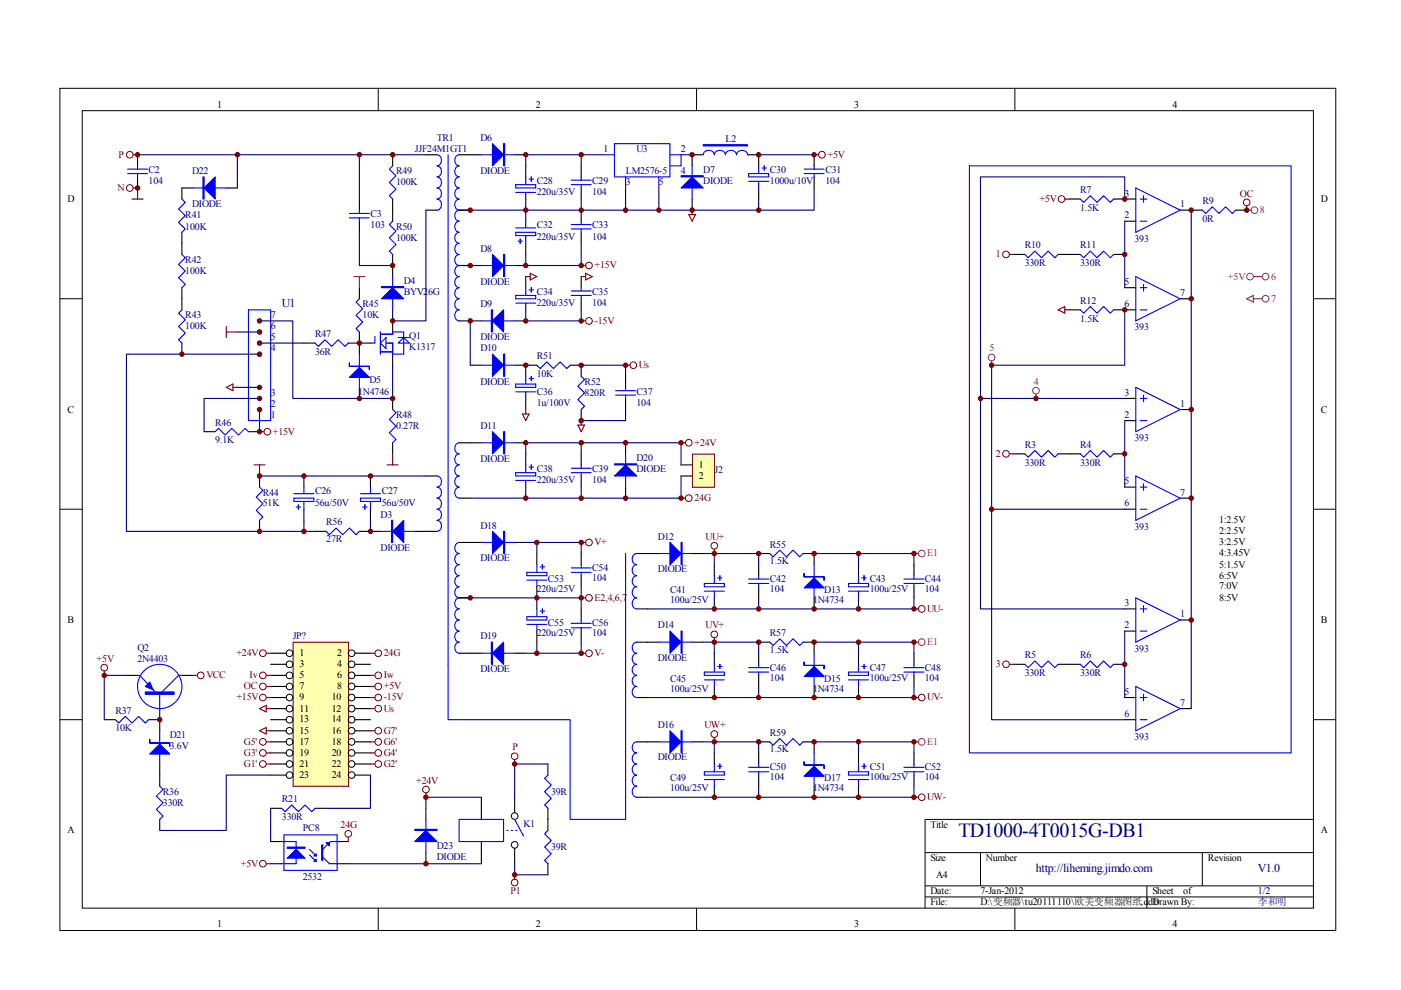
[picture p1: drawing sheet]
<svg xmlns="http://www.w3.org/2000/svg" width="297mm" height="210mm" viewBox="0 0 297 210" stroke-linecap="round" stroke-linejoin="round" font-family="sans-serif">
<g fill="none" stroke="#000" stroke-width=".21">
<path d="M12.7 18.7h270.5v178.6h-270.5zM80.2 18.7v4.7M147.7 18.7v4.7M215.2 18.7v4.7M17.4 23.5h261.1v169h-261.1zM12.7 63.3h4.7M278.4 63.3h4.7M12.7 108h4.7M278.4 108h4.7M12.7 152.6h4.7M278.4 152.6h4.7M278.4 173.7h-82.3v18.8"/>
<path d="M80.2 192.5v4.7M147.7 192.5v4.7M196.1 180.8h82.3M196.1 187.8h82.3M196.1 190.2h82.3M207.9 180.8v7M215.2 192.5v4.7M243.2 187.8v4.7M254.9 180.8v7"/>
</g>
<g fill="none" stroke="#000" stroke-width=".23">
<path d="M29.2 32.8v2.4M29.2 37.5v2.4M40.9 39.9h-2.3v2.3M48 39.9h2.3M83.2 32.8v2.4M90.3 32.8h2.4M97.4 32.8h4.7M109.1 32.8h2.4M111.5 35.2v2.3M123.2 35.2v2.3M123.2 39.9v2.3M149.1 32.8h-2.4v2.4"/>
<path d="M158.5 32.8h2.4v2.4M160.9 39.9v2.3M172.6 32.8v2.4M172.6 37.5v2.4M38.6 49.3v4.6M76.2 42.2v2.4M76.2 46.9v2.4M83.2 42.2v4.7M83.2 53.9v4.7M90.3 44.6h2.4M97.4 44.6h2.3M97.4 56.3h4.7"/>
<path d="M109.1 56.3h2.4M111.5 42.2v4.7M111.5 51.6v2.3M111.5 58.6v2.4M123.2 44.6v2.3M123.2 49.3v2.3M123.2 58.6v2.4M146.7 42.2v2.4M38.6 61v4.7M38.6 72.7v2.4M64.4 72.7h2.4M73.8 72.7h4.7"/>
<path d="M76.2 61v2.3M76.2 70.4v4.7M83.2 65.7v4.7M83.2 75.1v2.3M97.4 68h4.7M99.7 77.4h2.4M109.1 77.4h4.7M111.5 65.7v2.3h-2.4M111.5 77.4v2.4M120.9 77.4h2.3v2.4M123.2 63.3v2.4M132.6 79.8v2.3"/>
<path d="M43.3 91.5h2.3M52.7 91.5h2.3M76.2 82.1v2.4M83.2 84.5v2.3M83.2 93.9v2.3M97.4 93.9h4.7M109.1 93.9h2.4M111.5 84.5v2.3M111.5 96.2v2.4M123.2 86.8v2.4M123.2 96.2v2.4M132.6 84.5v2.3"/>
<path d="M132.6 93.9v2.3M55 100.9v2.4M55 110.3v2.4M64.4 100.9v2.4M64.4 108v2.3M78.5 112.7h2.4M78.5 100.9v2.4M78.5 108v2.3M88 112.7h4.7M90.3 100.9h2.4M97.4 105.6h2.3M111.5 103.3v2.3"/>
<path d="M123.2 100.9v2.4M132.6 103.3v2.3"/>
</g>
<g fill="none" stroke="#00f" stroke-width=".23">
<path d="M27 35.9h4.3M27 36.8h4.3M29.2 35.2v.7M29.2 36.8v.7M40.9 39.9h7.1M83.2 35.2l-.7 .7 1.5 1.4-1.5 1.4 1.5 1.4-1.5 1.4 .7 .7M92.7 32.8a1.2 1.2 0 0 1 .9 1.2 1.2 1.2 0 0 1-.9 1.2 1.2 1.2 0 0 1 .9 1.1 1.2 1.2 0 0 1-.9 1.2 1.2 1.2 0 0 1 .9 1.2 1.2 1.2 0 0 1-.9 1.2 1.2 1.2 0 0 1 .9 1.1 1.2 1.2 0 0 1-.9 1.2 1.2 1.2 0 0 1 .9 1.2 1.2 1.2 0 0 1-.9 1.2M95 32.8v108.1M97.4 32.8a1.2 1.2 0 0 0-1 1.2 1.2 1.2 0 0 0 1 1.2 1.2 1.2 0 0 0-1 1.1 1.2 1.2 0 0 0 1 1.2 1.2 1.2 0 0 0-1 1.2 1.2 1.2 0 0 0 1 1.2 1.2 1.2 0 0 0-1 1.1 1.2 1.2 0 0 0 1 1.2 1.2 1.2 0 0 0-1 1.2 1.2 1.2 0 0 0 1 1.2 1.2 1.2 0 0 0-1 1.1 1.2 1.2 0 0 0 1 1.2 1.21 1.21 0 0 0-1 1.2 1.21 1.21 0 0 0 1 1.2 1.2 1.2 0 0 0-1 1.1 1.2 1.2 0 0 0 1 1.2 1.2 1.2 0 0 0-1 1.2 1.2 1.2 0 0 0 1 1.1 1.2 1.2 0 0 0-1 1.2 1.2 1.2 0 0 0 1 1.2 1.2 1.2 0 0 0-1 1.2 1.2 1.2 0 0 0 1 1.1 1.2 1.2 0 0 0-1 1.2 1.2 1.2 0 0 0 1 1.2 1.2 1.2 0 0 0-1 1.2 1.2 1.2 0 0 0 1 1.1 1.2 1.2 0 0 0-1 1.2 1.2 1.2 0 0 0 1 1.2M102.1 32.8h7M109.4 39.2h4.2v.7h-4.2zM111.5 37.5v1.7"/>
<path d="M112.2 38h.9M112.6 37.5v.9M121.1 39.2h4.2M121.1 38.2h4.2M123.2 37.5v.7M123.2 39.2v.7M127.9 32.8h2.4M130.3 30.5h11.7v7h-11.7zM132.6 37.5v2.4M139.7 37.5v2.4M142 32.8h2.4M146.7 35.2v7"/>
<path d="M149.1 32.8a1.21 1.21 0 0 1 1.2-.9 1.21 1.21 0 0 1 1.2 .9 1.2 1.2 0 0 1 1.1-.9 1.2 1.2 0 0 1 1.2 .9 1.21 1.21 0 0 1 1.2-.9 1.21 1.21 0 0 1 1.2 .9 1.2 1.2 0 0 1 1.1-.9 1.2 1.2 0 0 1 1.2 .9M158.7 36.8h4.3v.7h-4.3zM158.7 38.4h4.3M160.9 35.2v1.6M160.9 38.4v1.5M161.6 35.6h.9M162 35.2v.9M170.5 35.9h4.2M170.5 36.8h4.2M172.6 35.2v.7M172.6 36.8v.7M38.6 53.9l.7 .8-1.4 1.4 1.4 1.4-1.4 1.4 1.4 1.4-.7 .7"/>
<path d="M38.6 42.2l.7 .7-1.4 1.4 1.4 1.4-1.4 1.4 1.4 1.4-.7 .8M74.1 45.3h4.2M74.1 46.2h4.2M76.2 44.6v.7M76.2 46.2v.7M83.2 46.9l-.7 .7 1.5 1.4-1.5 1.4 1.5 1.4-1.5 1.4 .7 .7M83.2 58.6v7.1M102.1 56.3h7M109.4 49.3h4.2v.7h-4.2zM109.4 40.8h4.2M109.4 48.3h4.2M109.8 51.1h1"/>
<path d="M110.3 50.7v.9M111.5 40.8v1.4M111.5 46.9v1.4M111.5 50v1.6M121.1 48.5h4.2M121.1 47.6h4.2M123.2 46.9v.7M123.2 48.5v.8M38.6 65.7l-.7 .7 1.4 1.4-1.4 1.4 1.4 1.4-1.4 1.4 .7 .7M52.7 65.7h4.7v23.5h-4.7zM66.8 72.7l.7 .7 1.4-1.4 1.4 1.4 1.4-1.4 1.4 1.4 .7-.7M76.2 63.3l-.7 .7 1.4 1.5-1.4 1.4 1.4 1.4-1.4 1.4 .7 .7"/>
<path d="M76.2 75.1v7M79.5 71.3v1.4h-1M80.7 70.9h2.5v-.5h2.4v4.7h-2.4v-2.4h-1.4M80.7 70.4v4.7M80.7 74.6h2.5M80.7 72.7l1.1-1.1v2.3zM84.4 72.7l1.2-1.1 1.2 1.1zM84.4 71.6h2.4M97.4 65.7a1.2 1.2 0 0 0-1 1.2 1.2 1.2 0 0 0 1 1.1M102.1 68h7M102.1 77.4h7M109.4 62.6h4.2v.7h-4.2z"/>
<path d="M109.4 64.3h4.2M111.5 61v1.6M111.5 64.3v1.4M111.5 79.8v1.6M112.2 61.5h.9M112.6 61v.9M112.6 79.8v.9M113.8 77.4l.7 .7 1.4-1.4 1.4 1.4 1.5-1.4 1.4 1.4 .7-.7M121.1 62.6h4.2M121.1 61.7h4.2M123.2 79.8l.7 .7-1.4 1.4 1.4 1.4-1.4 1.4 1.4 1.4-.7 .7M123.2 61v.7"/>
<path d="M123.2 62.6v.7M45.6 91.5l.7-.7 1.4 1.4 1.4-1.4 1.5 1.4 1.4-1.4 .7 .7M83.2 86.8l.8 .7-1.5 1.4 1.5 1.5-1.5 1.4 1.5 1.4-.8 .7M97.4 96.2a1.2 1.2 0 0 0-1 1.2 1.2 1.2 0 0 0 1 1.2 1.2 1.2 0 0 0-1 1.1 1.2 1.2 0 0 0 1 1.2 1.2 1.2 0 0 0-1 1.2 1.2 1.2 0 0 0 1 1.2 1.2 1.2 0 0 0-1 1.1 1.2 1.2 0 0 0 1 1.2M97.4 93.9a1.2 1.2 0 0 0-1 1.2 1.2 1.2 0 0 0 1 1.1M102.1 93.9h7M109.4 81.4h4.2v.7h-4.2zM109.4 83.1h4.2M111.5 83.1v1.4M111.5 98.6v1.6M112.2 80.3h.9M112.2 99h.9"/>
<path d="M112.6 98.6v.9M121.1 99.3h4.2M123.2 98.6v.7M130.5 83.8h4.2M130.5 82.8h4.2M132.6 82.1v.7M132.6 83.8v.7M132.6 96.2v7.1M55 103.3l.7 .7-1.4 1.4 1.4 1.4-1.4 1.4 1.4 1.4-.7 .7M62.3 104.7h4.3M62.3 105.6h4.3v.7h-4.3zM62.8 107.5h.9"/>
<path d="M63.3 107v1M64.4 103.3v1.4M64.4 106.3v1.7M76.4 105.6h4.3v.7h-4.3zM76.4 104.7h4.3M76.9 107.5h.9M77.4 107v1M78.5 103.3v1.4M78.5 106.3v1.7M80.9 112.7h7.1M92.7 100.9a1.2 1.2 0 0 1 .9 1.2 1.2 1.2 0 0 1-.9 1.2 1.2 1.2 0 0 1 .9 1.1 1.2 1.2 0 0 1-.9 1.2 1.2 1.2 0 0 1 .9 1.2 1.2 1.2 0 0 1-.9 1.2 1.2 1.2 0 0 1 .9 1.1 1.2 1.2 0 0 1-.9 1.2 1.2 1.2 0 0 1 .9 1.2 1.2 1.2 0 0 1-.9 1.2M109.4 100.2h4.2v.7h-4.2z"/>
<path d="M109.4 101.9h4.2M111.5 101.9v1.4M121.1 100.2h4.2M123.2 100.2v.7"/>
</g>
<g fill="#00f" stroke="#00f" stroke-width=".23">
<path d="M83.2 61l2.4 2.3h-4.7z"/>
<path d="M83.2 112.7l2.4-2.4v4.7z"/>
<path d="M43.3 39.9l2.3-2.4v4.7z"/>
<path d="M74.1 80l2.1-2.1 2.1 2.1z"/>
<path d="M104.4 30.5l2.4 2.3-2.4 2.4z"/>
<path d="M104.4 53.9l2.4 2.4-2.4 2.3z"/>
<path d="M104.4 68l2.4-2.3v4.7z"/>
<path d="M104.4 75.1l2.4 2.3-2.4 2.4z"/>
<path d="M144.4 39.9l2.3-2.4 2.4 2.4z"/>
<path d="M104.4 91.5l2.4 2.4-2.4 2.3z"/>
<path d="M130.3 100.9l2.3-2.3 2.4 2.3z"/>
<path d="M80.9 60.8h4.7v.2h-4.7z" fill-rule="evenodd"/>
<path d="M83 110.3h.2v4.7h-.2z" fill-rule="evenodd"/>
<path d="M43 37.5h.3v4.7h-.3z" fill-rule="evenodd"/>
<path d="M74.1 77v.7h4.2v.7v-.7h-4.2z" fill-rule="evenodd"/>
<path d="M106.8 30.5h.2v4.7h-.2z" fill-rule="evenodd"/>
<path d="M106.8 53.9h.2v4.7h-.2z" fill-rule="evenodd"/>
<path d="M104.2 65.7h.2v4.7h-.2z" fill-rule="evenodd"/>
<path d="M106.8 75.1h.2v4.7h-.2z" fill-rule="evenodd"/>
<path d="M144.4 37.3h4.7v.2h-4.7z" fill-rule="evenodd"/>
<path d="M149.1 30.7h9.4v.2h-9.4z" fill-rule="evenodd"/>
<path d="M106.8 91.5h.2v4.7h-.2z" fill-rule="evenodd"/>
<path d="M130.3 98.3h4.7v.3h-4.7z" fill-rule="evenodd"/>
</g>
<g fill="none" stroke="#800000" stroke-width=".21">
<circle cx="27.5" cy="32.8" r=".71"/>
<circle cx="27.5" cy="39.9" r=".71"/>
<circle cx="174.3" cy="32.8" r=".71"/>
<circle cx="124.9" cy="56.3" r=".7"/>
<circle cx="124.9" cy="68" r=".71"/>
<circle cx="134.3" cy="77.4" r=".71"/>
<circle cx="56.7" cy="91.5" r=".71"/>
</g>
<g fill="none" stroke="#800000" stroke-width=".23">
<path d="M28.2 32.8h1M28.2 39.9h1v2.3M172.6 32.8h1M28 42.2h2.3M111.5 58.6h.9M112.4 57.9l1.4 .7-1.4 .7zM123.2 58.6h1M123.2 56.3h1M124.2 57.9l1.4 .7-1.4 .7zM146 45.5h1.4l-.7 1.4zM146.7 44.6v.9M48 69.2v2.4"/>
<path d="M48 70.4h2.3M123.2 68h1M132.6 77.4h1M48 82.1l1.4-.7v1.4zM49.4 82.1h.9M53.9 98.6h2.3M55 91.5h1M55 98.6v2.3M82.1 98.6h2.3M83.2 96.2v2.4M110.8 87.8h1.4l-.7 1.4zM111.5 86.8v1"/>
<path d="M122.5 90.1h1.4l-.7 1.4zM123.2 89.2v.9"/>
</g>
<g fill="#800000" stroke="#800000" stroke-width=".21">
<circle cx="55" cy="72.7" r=".47"/>
<circle cx="55" cy="75.1" r=".47"/>
<circle cx="55" cy="70.4" r=".47"/>
<circle cx="55" cy="68" r=".47"/>
<circle cx="55" cy="82.1" r=".47"/>
<circle cx="55" cy="84.5" r=".47"/>
<circle cx="55" cy="86.8" r=".47"/>
</g>
<g fill="none" stroke="#000080" stroke-width=".23">
<path d="M29.2 32.8h61.1M50.3 32.8v7.1M76.2 32.8v9.4M123.2 32.8v2.4M127.9 32.8h-16.4v2.4M132.6 39.9v4.7M139.7 39.9v4.7M144.4 32.8h2.3M160.9 32.8h11.7M172.6 39.9v4.7h-72.9M76.2 49.3v7h7M90.3 44.6v23.4h-7.1"/>
<path d="M123.2 51.6v4.7h-11.7v-2.4M123.2 42.2v2.4M160.9 42.2v2.4M50.3 70.4h4.7M55 68h7.1v16.5h21.1v-7.1M55 75.1h-28.2v37.6h40M55 72.7h9.4M99.7 68v9.4M123.2 65.7v2.3h-11.7M123.2 77.4h9.4v2.4M50.3 82.1h4.7M55 84.5h-11.7v7"/>
<path d="M55 86.8v4.7M132.6 86.8v2.4h-9.4M55 100.9h35.3M64.4 110.3v2.4M78.5 110.3v2.4"/>
</g>
<path d="M146.9 96.4h4.6v6.9h-4.6z" fill="#ffffb0"/>
<g fill="none" stroke="#800000" stroke-width=".21">
<path d="M146.8 96.3h4.7v7h-4.7z"/>
<circle cx="146" cy="93.9" r=".71"/>
<circle cx="124.9" cy="115" r=".7"/>
<circle cx="146" cy="105.6" r=".71"/>
<circle cx="124.9" cy="126.8" r=".71"/>
<circle cx="124.9" cy="138.5" r=".7"/>
</g>
<g fill="none" stroke="#000" stroke-width=".23">
<path d="M144.4 98.6h2.3M97.4 115h4.7M109.1 115h2.4M113.8 117.4v2.3M123.2 117.4v2.3M144.4 100.9h2.3M97.4 126.8h2.3M97.4 138.5h4.7M109.1 138.5h2.4M113.8 124.4v4.7M113.8 133.8v2.4M123.2 122.1v2.3"/>
<path d="M123.2 129.1v2.4M123.2 133.8v2.4"/>
</g>
<path d="M111.5 96.2v-2.3h32.9v4.7M123.2 93.9v2.3M111.5 115h11.7v2.4M113.8 115v2.4M123.2 103.3v2.3M144.4 100.9v4.7h-44.7M99.7 126.8h23.5M113.8 136.2v2.3M123.2 136.2v2.3h-11.7M123.2 124.4v4.7" fill="none" stroke="#000080" stroke-width=".23"/>
<path d="M144.4 93.9h.9M123.2 115h1M144.4 105.6h.9M123.2 138.5h1M123.2 126.8h1" fill="none" stroke="#800000" stroke-width=".23"/>
<g fill="none" stroke="#00f" stroke-width=".23">
<path d="M97.4 115a1.2 1.2 0 0 0-1 1.2 1.2 1.2 0 0 0 1 1.2 1.2 1.2 0 0 0-1 1.1 1.2 1.2 0 0 0 1 1.2 1.2 1.2 0 0 0-1 1.2 1.2 1.2 0 0 0 1 1.2 1.2 1.2 0 0 0-1 1.1 1.2 1.2 0 0 0 1 1.2 1.2 1.2 0 0 0-1 1.2 1.2 1.2 0 0 0 1 1.2M102.1 115h7M113.8 119.7v1.7M115 119.7v1M123.2 119.7v.7M97.4 126.8a1.2 1.2 0 0 0-1 1.1 1.2 1.2 0 0 0 1 1.2 1.2 1.2 0 0 0-1 1.2 1.2 1.2 0 0 0 1 1.2 1.2 1.2 0 0 0-1 1.1 1.2 1.2 0 0 0 1 1.2 1.2 1.2 0 0 0-1 1.2 1.2 1.2 0 0 0 1 1.2 1.2 1.2 0 0 0-1 1.1 1.2 1.2 0 0 0 1 1.2M102.1 138.5h7M111.7 121.4h4.2v.7h-4.2zM111.7 130.8h4.2v.7h-4.2zM111.7 123h4.2M111.7 132.4h4.2M113.8 123v1.4"/>
<path d="M113.8 129.1v1.7M113.8 132.4v1.4M114.5 120.2h1M114.5 129.6h1M115 129.1v.9M121.1 121.4h4.2M121.1 120.4h4.2M121.1 132.2h4.2M121.1 133.1h4.2M123.2 121.4v.7M123.2 131.5v.7M123.2 133.1v.7"/>
</g>
<g fill="#00f" stroke="#00f" stroke-width=".23">
<path d="M104.4 112.7l2.4 2.3-2.4 2.4z"/>
<path d="M104.4 138.5l2.4-2.3v4.7z"/>
<path d="M106.8 112.7h.2v4.7h-.2z" fill-rule="evenodd"/>
<path d="M104.2 136.2h.2v4.7h-.2z" fill-rule="evenodd"/>
</g>
<path d="M62.2 136.2h11.7v30.5h-11.7z" fill="#ffffb0"/>
<g fill="none" stroke="#800000" stroke-width=".21">
<path d="M62.1 136.2h11.8v30.5h-11.8z"/>
<circle cx="213.3" cy="53.9" r=".71"/>
<circle cx="225.1" cy="42.2" r=".71"/>
<circle cx="264.3" cy="42.9" r=".7"/>
<circle cx="213.3" cy="96.2" r=".71"/>
<circle cx="55.7" cy="138.5" r=".71"/>
<circle cx="80.2" cy="138.5" r=".71"/>
<circle cx="22.1" cy="141.6" r=".71"/>
<circle cx="42.6" cy="143.2" r=".71"/>
<circle cx="55.7" cy="143.2" r=".71"/>
<circle cx="55.7" cy="157.3" r=".71"/>
<circle cx="55.7" cy="145.5" r=".71"/>
<circle cx="55.7" cy="159.6" r=".71"/>
<circle cx="55.7" cy="147.9" r=".71"/>
<circle cx="80.2" cy="143.2" r=".71"/>
<circle cx="80.2" cy="157.3" r=".71"/>
<circle cx="80.2" cy="145.5" r=".71"/>
<circle cx="80.2" cy="159.6" r=".71"/>
<circle cx="80.2" cy="147.9" r=".71"/>
<circle cx="80.2" cy="154.9" r=".71"/>
<circle cx="80.2" cy="150.2" r=".71"/>
<circle cx="213.3" cy="140.8" r=".71"/>
<circle cx="55.7" cy="162" r=".71"/>
<circle cx="73.8" cy="176.8" r=".71"/>
<circle cx="80.2" cy="162" r=".71"/>
<circle cx="90.3" cy="167.4" r=".71"/>
<circle cx="109.1" cy="160.3" r=".71"/>
<circle cx="55.7" cy="183.1" r=".71"/>
<circle cx="109.1" cy="187.1" r=".71"/>
</g>
<g fill="none" stroke="#000" stroke-width=".21">
<circle cx="61.4" cy="138.5" r=".7"/>
<circle cx="74.5" cy="138.5" r=".71"/>
<circle cx="61.4" cy="143.2" r=".71"/>
<circle cx="61.4" cy="157.3" r=".71"/>
<circle cx="61.4" cy="145.5" r=".71"/>
<circle cx="61.4" cy="140.8" r=".71"/>
<circle cx="61.4" cy="159.6" r=".71"/>
<circle cx="61.4" cy="152.6" r=".7"/>
<circle cx="61.4" cy="147.9" r=".7"/>
<circle cx="61.4" cy="154.9" r=".7"/>
<circle cx="61.4" cy="150.2" r=".7"/>
<circle cx="74.5" cy="143.2" r=".71"/>
<circle cx="74.5" cy="157.3" r=".71"/>
<circle cx="74.5" cy="145.5" r=".71"/>
<circle cx="74.5" cy="159.6" r=".71"/>
<circle cx="74.5" cy="140.8" r=".71"/>
<circle cx="74.5" cy="152.6" r=".71"/>
<circle cx="74.5" cy="147.9" r=".71"/>
<circle cx="74.5" cy="154.9" r=".71"/>
<circle cx="74.5" cy="150.2" r=".71"/>
<circle cx="61.4" cy="162" r=".7"/>
<circle cx="61.4" cy="164.3" r=".7"/>
<circle cx="74.5" cy="162" r=".71"/>
<circle cx="74.5" cy="164.3" r=".71"/>
<circle cx="109.1" cy="173" r=".71"/>
<circle cx="109.1" cy="179.1" r=".71"/>
</g>
<g fill="none" stroke="#000" stroke-width=".23">
<path d="M214.9 53.9h2.4M224.3 53.9h4.7M226.7 42.2h2.3M236.1 42.2h4.7M236.1 53.9h2.4M238.5 46.9h2.3M250.2 44.6h4.7M262 44.6h2.3M226.7 65.7h2.3M236.1 65.7h4.7M238.5 61h2.3M250.2 63.3h2.4"/>
<path d="M214.9 96.2h2.4M224.3 96.2h4.7M236.1 96.2h2.4M238.5 89.2h2.3M238.5 84.5h2.3M250.2 86.8h2.4M238.5 108h2.3M238.5 103.3h2.3M250.2 105.6h2.4M57.4 138.5h3.3M75.3 138.5h3.2M238.5 133.8h2.3"/>
<path d="M238.5 129.1h2.3M250.2 131.5h2.4M22.1 152.6h2.4M26.8 143.2h2.4M31.5 152.6h2.4M33.9 150.2v4.7M38.6 143.2h2.3M57.4 140.9h3.3M57.4 143.2h3.3M57.4 145.5h3.3M57.4 147.9h3.3M57.4 150.2h3.3"/>
<path d="M57.4 152.6h3.3M57.4 154.9h3.3M57.4 157.3h3.3M57.4 159.6h3.3M75.3 140.9h3.2M75.3 143.2h3.2M75.3 145.5h3.2M75.3 147.9h3.2M75.3 150.2h3.2M75.3 152.6h3.2M75.3 154.9h3.2M75.3 157.3h3.2"/>
<path d="M75.3 159.6h3.2M214.9 140.9h2.4M224.3 140.9h4.7M236.1 140.9h2.4M238.5 147.9h2.3M238.5 152.6h2.3M250.2 150.2h2.4M33.9 162v4.7M33.9 173.7v2.4M57.4 162h3.3M57.4 164.3h3.3M57.4 178.4h2.3"/>
<path d="M57.4 171.4h2.3M66.8 171.4h2.3M71.5 178.4h2.3M75.3 162h3.2M75.3 164.3h3.2M90.3 171.4v2.3M102.1 169v4.7M102.1 178.4v4.7M109.1 169v3.3M109.1 179.8v3.3M57.4 183.1h2.3M71.5 183.1h2.3"/>
<path d="M90.3 180.8v2.3"/>
</g>
<g fill="none" stroke="#800000" stroke-width=".23">
<path d="M214 53.9h.9M225.8 42.2h.9M264.3 43.6v1M224.3 65.7l1.5-.7v1.4zM225.8 65.7h.9M214 96.2h.9M56.4 138.5h1M78.5 138.5h1M22.1 142.3v.9M40.9 143.2h1M55 154.9l1.4-.7v1.4zM55 150.2l1.4-.7v1.4z"/>
<path d="M56.4 143.2h1M56.4 145.5h1M56.4 147.9h1M56.4 150.2h1M56.4 154.9h1M56.4 157.3h1M56.4 159.6h1M78.5 143.2h1M78.5 145.5h1M78.5 147.9h1M78.5 150.2h1M78.5 154.9h1"/>
<path d="M78.5 157.3h1M78.5 159.6h1M214 140.9h.9M56.4 162h1M73.8 177.5v.9M78.5 162h1M90.3 168.1v.9M109.1 161.1v.9M56.4 183.1h1M109.1 185.5v.9"/>
</g>
<g fill="none" stroke="#00f" stroke-width=".23">
<path d="M144.4 32.8v2.4h-2.4M205.5 35.2h68.2v124.4h-68.2zM240.8 39.9l9.4 4.7-9.4 4.7zM217.3 53.9l.7 .8 1.4-1.5 1.4 1.5 1.4-1.5 1.4 1.5 .7-.8M229 42.2l.8 .7 1.4-1.4 1.4 1.4 1.4-1.4 1.4 1.4 .7-.7M229 53.9l.8 .8 1.4-1.5 1.4 1.5 1.4-1.5 1.4 1.5 .7-.8M240.8 58.6l9.4 4.7-9.4 4.7zM241.7 46.9h1.5M241.7 42.2h1.5M242.5 41.5v1.4M254.9 44.6l.7 .7 1.4-1.4 1.4 1.4 1.5-1.4 1.4 1.4 .7-.7M229 65.7l.8 .7 1.4-1.4 1.4 1.4 1.4-1.4 1.4 1.4 .7-.7"/>
<path d="M241.7 65.7h1.5M241.7 61h1.5M242.5 60.3v1.4M217.3 96.2l.7 .7 1.4-1.4 1.4 1.4 1.4-1.4 1.4 1.4 .7-.7M229 96.2l.8 .7 1.4-1.4 1.4 1.4 1.4-1.4 1.4 1.4 .7-.7M240.8 82.1l9.4 4.7-9.4 4.7zM241.7 89.2h1.5M241.7 84.5h1.5M242.5 83.8v1.4M240.8 100.9l9.4 4.7-9.4 4.7zM241.7 108h1.5M241.7 103.3h1.5"/>
<path d="M242.5 102.6v1.4M240.8 126.8l9.4 4.7-9.4 4.7zM241.7 133.8h1.5M241.7 129.1h1.5M242.5 128.4v1.4M24.5 152.6l.7 .7 1.4-1.4 1.4 1.4 1.4-1.4 1.4 1.4 .7-.7M29.2 143.2h.4l3.3 3.5M33.9 147.2v3.3M33.9 154.9v7.1M38.6 143.2h-.7l-3.6 3.5M217.3 140.9l.7 .7 1.4-1.5 1.4 1.5 1.4-1.5 1.4 1.5 .7-.7M229 140.9l.8 .7 1.4-1.5 1.4 1.5 1.4-1.5 1.4 1.5 .7-.7"/>
<path d="M240.8 145.5l9.4 4.7-9.4 4.7zM241.7 152.6h1.5M241.7 147.9h1.5M242.5 147.2v1.4M33.9 166.7l.7 .7-1.4 1.4 1.4 1.4-1.4 1.4 1.4 1.4-.7 .7M59.7 171.4l.7 .7 1.4-1.4 1.5 1.4 1.4-1.4 1.4 1.4 .7-.7M59.7 178.4h3.1v4.7h-3.1M60.2 177h11.3v7.5h-11.3zM71.5 178.4h-1.4l-1.7 1.7M90.3 173.7v7.1M97.4 173.7h9.4v4.7h-9.4zM107.5 176.1h.2"/>
<path d="M108.4 176.1h.2M109.1 173.7l1.9 3.6M109.4 176.1h.2M65.6 180.1l1.4 1.4M65.6 181.2l1.4 1.5M68.4 181.7l1.4 1.4h1.7"/>
<circle cx="33.9" cy="145.5" r="4.7"/>
</g>
<g fill="#00f" stroke="#00f" stroke-width=".23">
<path d="M60.9 182l1.9-1.9 1.9 1.9z"/>
<path d="M66.6 182.7l.4-.5v.5z"/>
<path d="M66.6 181.5l.4-.5v.5z"/>
<path d="M69.1 178.7h.7v.7z"/>
<path d="M88 178.4l2.3-2.3 2.4 2.3z"/>
<path d="M30.8 145.5l.9-.9 .8 1.7z"/>
<path d="M33.9 157.8l2.1 2.1h-4.3z"/>
<path d="M60.9 179.6h3.8v.2h-3.8z" fill-rule="evenodd"/>
<path d="M68.2 179.1h.2v3.3h-.2z" fill-rule="evenodd"/>
<path d="M88 175.8h4.7v.3h-4.7z" fill-rule="evenodd"/>
<path d="M30.8 146.7h6.1v.5h-6.1z" fill-rule="evenodd"/>
<path d="M31.7 156.8v.7h4.3v.7v-.7h-4.3z" fill-rule="evenodd"/>
</g>
<path d="M238.5 46.9v14.1M252.6 44.6v105.6M238.5 89.2v14.1M238.5 133.8v14.1M26.8 143.2h-4.7v9.4M57.4 164.3h-9.4v11.8h-14.1M57.4 171.4v7M78.5 164.3v7.1h-9.4M102.1 169h-11.8v2.4M73.8 183.1h28.3" fill="none" stroke="#000080" stroke-width=".23"/>
<g fill="#800000" stroke="#800000" stroke-width=".21">
<circle cx="99.7" cy="44.6" r=".47"/>
<circle cx="99.7" cy="56.3" r=".47"/>
<circle cx="99.7" cy="68" r=".47"/>
<circle cx="83.2" cy="68" r=".47"/>
<circle cx="83.2" cy="32.8" r=".47"/>
<circle cx="83.2" cy="56.3" r=".47"/>
<circle cx="38.6" cy="75.1" r=".47"/>
<circle cx="55" cy="91.5" r=".47"/>
<circle cx="55" cy="112.7" r=".47"/>
<circle cx="29.2" cy="32.8" r=".47"/>
<circle cx="29.2" cy="39.9" r=".47"/>
<circle cx="76.2" cy="32.8" r=".47"/>
<circle cx="50.3" cy="32.8" r=".47"/>
<circle cx="64.4" cy="112.7" r=".47"/>
<circle cx="111.5" cy="32.8" r=".47"/>
<circle cx="111.5" cy="56.3" r=".47"/>
<circle cx="111.5" cy="68" r=".47"/>
<circle cx="111.5" cy="77.4" r=".47"/>
<circle cx="111.5" cy="44.6" r=".47"/>
<circle cx="123.2" cy="44.6" r=".47"/>
<circle cx="160.9" cy="32.8" r=".47"/>
<circle cx="172.6" cy="32.8" r=".47"/>
<circle cx="146.7" cy="44.6" r=".47"/>
<circle cx="146.7" cy="32.8" r=".47"/>
<circle cx="123.2" cy="89.2" r=".47"/>
<circle cx="160.9" cy="44.6" r=".47"/>
<circle cx="123.2" cy="32.8" r=".47"/>
<circle cx="123.2" cy="56.3" r=".47"/>
<circle cx="123.2" cy="68" r=".47"/>
<circle cx="132.6" cy="44.6" r=".47"/>
<circle cx="139.7" cy="44.6" r=".47"/>
<circle cx="132.6" cy="77.4" r=".47"/>
<circle cx="123.2" cy="77.4" r=".47"/>
<circle cx="111.5" cy="93.9" r=".47"/>
<circle cx="111.5" cy="105.6" r=".47"/>
<circle cx="132.6" cy="105.6" r=".47"/>
<circle cx="132.6" cy="93.9" r=".47"/>
<circle cx="144.4" cy="93.9" r=".47"/>
<circle cx="144.4" cy="105.6" r=".47"/>
<circle cx="123.2" cy="105.6" r=".47"/>
<circle cx="123.2" cy="93.9" r=".47"/>
<circle cx="99.7" cy="126.8" r=".47"/>
<circle cx="113.8" cy="126.8" r=".47"/>
<circle cx="123.2" cy="115" r=".47"/>
<circle cx="123.2" cy="138.5" r=".47"/>
<circle cx="113.8" cy="138.5" r=".47"/>
<circle cx="113.8" cy="115" r=".47"/>
<circle cx="90.3" cy="183.1" r=".47"/>
<circle cx="90.3" cy="169" r=".47"/>
<circle cx="33.9" cy="152.6" r=".47"/>
<circle cx="22.1" cy="143.2" r=".47"/>
</g>
<path d="M257.4 108.1h11.7v21h-11.7z" fill="#fff"/>
<path d="M257.3 108h11.8v21.1h-11.8z" fill="none" stroke="#fff" stroke-width=".21"/>
<g fill="none" stroke="#000" stroke-width=".23">
<path d="M66.8 112.7h2.3M76.2 112.7h2.3M135 117.4h4.7M146.7 117.4h2.4M151.4 119.7v2.4M160.9 117.4h2.3M160.9 119.7v2.4M170.3 117.4h2.3v2.3M182 119.7v2.4M193.8 119.7v2.4M135 129.1h2.3M135 136.2h4.7"/>
<path d="M146.7 136.2h2.4M151.4 126.8v2.3M151.4 138.5v2.4M160.9 124.4v2.4M160.9 138.5v2.4M160.9 136.2h2.3M170.3 136.2h2.3v2.3M172.6 126.8v2.3M182 126.8v2.3M182 138.5v2.4M193.8 124.4v2.4M193.8 138.5v2.4"/>
<path d="M135 147.9h2.3M135 157.3h4.7M146.7 157.3h2.4M151.4 145.5v2.4M151.4 159.6v2.4M160.9 143.2v2.3M160.9 159.6v2.4M160.9 157.3h2.3M170.3 157.3h2.3v2.3M172.6 145.5v2.4M182 145.5v2.4M182 159.6v2.4"/>
<path d="M193.8 143.2v2.3M193.8 159.6v2.4M116.2 162v2.3M116.2 171.4v4.7M135 169h2.3M151.4 166.7v2.3M160.9 164.3v2.4M172.6 166.7v2.3M182 166.7v2.3M193.8 164.3v2.4M116.2 183.1v2.4"/>
</g>
<g fill="none" stroke="#00f" stroke-width=".23">
<path d="M69.1 112.7l.7 .7 1.5-1.4 1.4 1.4 1.4-1.4 1.4 1.4 .7-.7M132.6 117.4v56.3h-11.7v-21.1h-25.9v-11.7M135 117.4a1.2 1.2 0 0 0-1 1.1 1.2 1.2 0 0 0 1 1.2 1.2 1.2 0 0 0-1 1.2 1.2 1.2 0 0 0 1 1.2 1.2 1.2 0 0 0-1 1.1 1.2 1.2 0 0 0 1 1.2 1.2 1.2 0 0 0-1 1.2 1.2 1.2 0 0 0 1 1.2M139.7 117.4h7M163.2 117.4l.7 .7 1.4-1.4 1.4 1.4 1.4-1.4 1.5 1.4 .7-.7M172.6 119.7v7.1M135 126.8a1.2 1.2 0 0 0-1 1.1 1.2 1.2 0 0 0 1 1.2M135 136.2a1.2 1.2 0 0 0-1 1.1 1.2 1.2 0 0 0 1 1.2 1.21 1.21 0 0 0-1 1.2 1.21 1.21 0 0 0 1 1.2 1.2 1.2 0 0 0-1 1.1 1.2 1.2 0 0 0 1 1.2 1.2 1.2 0 0 0-1 1.2 1.2 1.2 0 0 0 1 1.1 1.2 1.2 0 0 0-1 1.2 1.2 1.2 0 0 0 1 1.2M139.7 136.2h7M149.3 123.7h4.3v.7h-4.3zM149.3 125.3h4.3M151.4 122.1v1.6"/>
<path d="M151.4 125.3v1.5M152.2 122.5h.9M152.6 122.1v.9M158.7 123.7h4.3M158.7 122.8h4.3M160.9 122.1v.7M160.9 123.7v.7M163.2 136.2l.7 .7 1.4-1.5 1.4 1.5 1.4-1.5 1.5 1.5 .7-.7M172.6 138.5v7M179.9 125.3h4.2M179.9 123.7h4.2v.7h-4.2zM182 122.1v1.6"/>
<path d="M182 125.3v1.5M182.7 122.5h1M183.2 122.1v.9M191.7 123.7h4.2M191.7 122.8h4.2M193.8 122.1v.7M193.8 123.7v.7M135 157.3a1.2 1.2 0 0 0-1 1.2 1.2 1.2 0 0 0 1 1.1 1.2 1.2 0 0 0-1 1.2 1.2 1.2 0 0 0 1 1.2 1.2 1.2 0 0 0-1 1.2 1.2 1.2 0 0 0 1 1.1 1.2 1.2 0 0 0-1 1.2 1.2 1.2 0 0 0 1 1.2 1.2 1.2 0 0 0-1 1.2 1.2 1.2 0 0 0 1 1.1M139.7 157.3h7M149.3 142.5h4.3v.7h-4.3zM149.3 144.1h4.3M151.4 140.9v1.6"/>
<path d="M151.4 144.1v1.4M152.2 141.3h.9M152.6 140.9v.9M158.7 142.5h4.3M158.7 141.6h4.3M160.9 140.9v.7M160.9 142.5v.7M163.2 157.3l.7 .7 1.4-1.4 1.4 1.4 1.4-1.4 1.5 1.4 .7-.7M172.6 159.6v7.1M179.9 142.5h4.2v.7h-4.2zM179.9 144.1h4.2M182 140.9v1.6"/>
<path d="M182 144.1v1.4M182.7 141.3h1M183.2 140.9v.9M191.7 142.5h4.2M191.7 141.6h4.2M193.8 140.9v.7M193.8 142.5v.7M116.2 164.3l-.7 .7 1.4 1.5-1.4 1.4 1.4 1.4-1.4 1.4 .7 .7M116.2 176.1l-.7 .7 1.4 1.4-1.4 1.4 1.4 1.4-1.4 1.4 .7 .7M149.3 163.6h4.3v.7h-4.3zM149.3 165.3h4.3M151.4 162v1.6"/>
<path d="M151.4 165.3v1.4M152.2 162.5h.9M152.6 162v.9M158.7 163.6h4.3M158.7 162.7h4.3M160.9 162v.7M160.9 163.6v.7M179.9 163.6h4.2v.7h-4.2zM179.9 165.3h4.2M182 162v1.6M182 165.3v1.4M182.7 162.5h1"/>
<path d="M183.2 162v.9M191.7 163.6h4.2M191.7 162.7h4.2M193.8 162v.7M193.8 163.6v.7"/>
</g>
<g fill="#00f" stroke="#00f" stroke-width=".23">
<path d="M142 115l2.4 2.4-2.4 2.3z"/>
<path d="M170.5 124.6l2.1-2.1 2.1 2.1z"/>
<path d="M142 133.8l2.4 2.4-2.4 2.3z"/>
<path d="M170.5 143.4l2.1-2.1 2.1 2.1z"/>
<path d="M142 154.9l2.4 2.4-2.4 2.3z"/>
<path d="M170.5 164.6l2.1-2.1 2.1 2.1z"/>
<path d="M144.4 115h.2v4.7h-.2z" fill-rule="evenodd"/>
<path d="M170.5 121.6v.7h4.2v.7v-.7h-4.2z" fill-rule="evenodd"/>
<path d="M144.4 133.8h.2v4.7h-.2z" fill-rule="evenodd"/>
<path d="M170.5 140.4v.7h4.2v.7v-.7h-4.2z" fill-rule="evenodd"/>
<path d="M144.4 154.9h.2v4.7h-.2z" fill-rule="evenodd"/>
<path d="M170.5 161.5v.7h4.2v.7v-.7h-4.2z" fill-rule="evenodd"/>
</g>
<g fill="none" stroke="#800000" stroke-width=".21">
<circle cx="151.4" cy="115.7" r=".71"/>
<circle cx="151.4" cy="134.5" r=".71"/>
<circle cx="195.4" cy="129.1" r=".71"/>
<circle cx="151.4" cy="155.6" r=".71"/>
<circle cx="195.4" cy="147.9" r=".7"/>
<circle cx="195.4" cy="169" r=".7"/>
</g>
<path d="M151.4 116.4v1M151.4 135.2v1M193.8 129.1h.9M151.4 156.4v.9M193.8 147.9h.9M193.8 169h.9" fill="none" stroke="#800000" stroke-width=".23"/>
<g fill="none" stroke="#000080" stroke-width=".23">
<path d="M238.5 42.2v-4.7h-30.6v91.6h30.6M238.5 65.7v11.7h-28.3v75.2h28.3M207.9 84.5h30.6M149.1 117.4h11.8v2.3M151.4 117.4v2.3M172.6 117.4h21.2v2.3M182 117.4v2.3M210.2 108h28.3M137.3 129.1h23.6M149.1 136.2h11.8v2.3M151.4 136.2v2.3M160.9 126.8v2.3h32.9v-2.3"/>
<path d="M172.6 136.2h21.2v2.3M182 136.2v2.3M137.3 147.9h23.6M149.1 157.3h11.8v2.3M151.4 157.3v2.3M160.9 145.5v2.4h32.9v-2.4M172.6 157.3h21.2v2.3M182 157.3v2.3M116.2 162h-7.1v7M137.3 169h23.6M160.9 166.7v2.3h32.9v-2.3M109.1 183.1v2.4h7.1"/>
</g>
<g fill="#800000" stroke="#800000" stroke-width=".21">
<circle cx="252.6" cy="44.6" r=".47"/>
<circle cx="252.6" cy="63.3" r=".47"/>
<circle cx="238.5" cy="53.9" r=".47"/>
<circle cx="252.6" cy="86.8" r=".47"/>
<circle cx="252.6" cy="105.6" r=".47"/>
<circle cx="238.5" cy="96.2" r=".47"/>
<circle cx="252.6" cy="131.5" r=".47"/>
<circle cx="238.5" cy="140.8" r=".47"/>
<circle cx="123.2" cy="126.8" r=".47"/>
<circle cx="151.4" cy="129.1" r=".47"/>
<circle cx="160.9" cy="117.4" r=".47"/>
<circle cx="160.9" cy="129.1" r=".47"/>
<circle cx="172.6" cy="117.4" r=".47"/>
<circle cx="172.6" cy="129.1" r=".47"/>
<circle cx="182" cy="129.1" r=".47"/>
<circle cx="193.8" cy="129.1" r=".47"/>
<circle cx="193.8" cy="117.4" r=".47"/>
<circle cx="182" cy="117.4" r=".47"/>
<circle cx="151.4" cy="147.9" r=".47"/>
<circle cx="151.4" cy="136.2" r=".47"/>
<circle cx="160.9" cy="136.2" r=".47"/>
<circle cx="160.9" cy="147.9" r=".47"/>
<circle cx="172.6" cy="136.2" r=".47"/>
<circle cx="172.6" cy="147.9" r=".47"/>
<circle cx="182" cy="147.9" r=".47"/>
<circle cx="193.8" cy="147.9" r=".47"/>
<circle cx="193.8" cy="136.2" r=".47"/>
<circle cx="182" cy="136.2" r=".47"/>
<circle cx="151.4" cy="169" r=".47"/>
<circle cx="151.4" cy="157.3" r=".47"/>
<circle cx="160.9" cy="157.3" r=".47"/>
<circle cx="160.9" cy="169" r=".47"/>
<circle cx="172.6" cy="157.3" r=".47"/>
<circle cx="172.6" cy="169" r=".47"/>
<circle cx="182" cy="169" r=".47"/>
<circle cx="193.8" cy="169" r=".47"/>
<circle cx="193.8" cy="157.3" r=".47"/>
<circle cx="182" cy="157.3" r=".47"/>
<circle cx="238.5" cy="65.7" r=".47"/>
<circle cx="210.2" cy="108" r=".47"/>
<circle cx="238.5" cy="42.2" r=".47"/>
<circle cx="207.9" cy="84.5" r=".47"/>
<circle cx="264.3" cy="44.6" r=".47"/>
<circle cx="210.2" cy="77.4" r=".47"/>
<circle cx="219.6" cy="84.5" r=".47"/>
<circle cx="55" cy="100.9" r=".47"/>
<circle cx="78.5" cy="100.9" r=".47"/>
<circle cx="64.4" cy="100.9" r=".47"/>
<circle cx="78.5" cy="112.7" r=".47"/>
<circle cx="151.4" cy="117.4" r=".47"/>
<circle cx="76.2" cy="84.5" r=".47"/>
<circle cx="76.2" cy="72.7" r=".47"/>
<circle cx="83.2" cy="84.5" r=".47"/>
<circle cx="109.1" cy="162" r=".47"/>
<circle cx="109.1" cy="185.5" r=".47"/>
</g>
<g fill="none" stroke="#a1006a" stroke-width=".21">
<circle cx="265" cy="58.6" r=".71"/>
<circle cx="266" cy="44.6" r=".7"/>
<circle cx="268.3" cy="58.6" r=".71"/>
<circle cx="210.2" cy="75.8" r=".71"/>
<circle cx="268.3" cy="63.3" r=".71"/>
<circle cx="219.6" cy="82.8" r=".71"/>
<circle cx="195.4" cy="117.4" r=".7"/>
<circle cx="195.4" cy="136.2" r=".7"/>
<circle cx="195.4" cy="157.3" r=".71"/>
</g>
<path d="M75 58.6h2.4M76.2 58.6v2.4M264.3 44.6h1M265.7 58.6h1.9M210.2 76.5v.9M264.3 63.3l1.4-.7v1.4zM265.7 63.3h1.9M219.6 83.5v1M193.8 117.4h.9M193.8 136.2h.9M193.8 157.3h.9" fill="none" stroke="#a1006a" stroke-width=".23"/>
<text font-size="4.2" fill="#000080" x="203.2" y="177.4">TD1000-4T0015G-DB1</text>
<g font-size="2.5" fill="#000080">
<text x="59.8" y="65">U1</text>
<text x="219.6" y="184.8">http://liheming.jimdo.com</text>
<text x="266.7" y="184.8">V1.0</text>
</g>
<g font-size="2.1">
<text x="46.1" y="22.9">1</text>
<text x="113.6" y="22.9">2</text>
<text x="181.1" y="22.9">3</text>
<text x="248.6" y="22.9">4</text>
<text x="14.3" y="42.8">D</text>
<text x="280.1" y="42.8">D</text>
<text x="14.3" y="87.5">C</text>
<text x="280.1" y="87.5">C</text>
<text x="148.2" y="99.2">1</text>
<text x="148.2" y="101.5">2</text>
<text x="258.5" y="110.9">1:2.5V</text>
<text x="258.5" y="113.3">2:2.5V</text>
<text x="258.5" y="115.6">3:2.5V</text>
<text x="258.5" y="118">4:3.45V</text>
<text x="258.5" y="120.3">5:1.5V</text>
<text x="258.5" y="122.7">6:5V</text>
<text x="258.5" y="125">7:0V</text>
<text x="258.5" y="127.4">8:5V</text>
<text x="14.3" y="132.1">B</text>
<text x="280.1" y="132.1">B</text>
<text x="63.5" y="139.1">1</text>
<text x="63.5" y="141.5">3</text>
<text x="63.5" y="143.8">5</text>
<text x="71.5" y="139.1">2</text>
<text x="71.5" y="141.5">4</text>
<text x="71.5" y="143.8">6</text>
<text x="63.5" y="146.1">7</text>
<text x="63.5" y="148.5">9</text>
<text x="70.4" y="148.5">10</text>
<text x="71.5" y="146.1">8</text>
<text x="63.5" y="150.9">11</text>
<text x="63.5" y="153.2">13</text>
<text x="63.5" y="155.5">15</text>
<text x="70.4" y="150.9">12</text>
<text x="70.4" y="153.2">14</text>
<text x="70.4" y="155.5">16</text>
<text x="63.5" y="157.9">17</text>
<text x="63.5" y="160.3">19</text>
<text x="70.4" y="157.9">18</text>
<text x="70.4" y="160.3">20</text>
<text x="63.5" y="162.6">21</text>
<text x="63.5" y="164.9">23</text>
<text x="70.4" y="162.6">22</text>
<text x="70.4" y="164.9">24</text>
<text x="14.3" y="176.7">A</text>
<text x="197.3" y="175.5">Title</text>
<text x="280.1" y="176.7">A</text>
<text x="197.3" y="182.6">Size</text>
<text x="209" y="182.6">Number</text>
<text x="256.1" y="182.6">Revision</text>
<text x="197.3" y="189.6">Date:</text>
<text x="197.3" y="192">File:</text>
<text x="198.5" y="186.1">A4</text>
<text x="207.9" y="189.6">7-Jan-2012</text>
<text x="207.9" y="192">D:\变频器\tu20111110\欧美变频器图纸.ddb</text>
<text x="244.3" y="189.6">Sheet</text>
<text x="244.3" y="192">Drawn By:</text>
<text x="250.9" y="189.6">of</text>
<text x="46.1" y="196.6">1</text>
<text x="113.6" y="196.6">2</text>
<text x="181.1" y="196.6">3</text>
<text x="248.6" y="196.6">4</text>
</g>
<g font-size="2.1" fill="#000080">
<text x="92.6" y="29.9">TR1</text>
<text x="101.9" y="29.9">D6</text>
<text x="88" y="32.3">JJF24M1GT1</text>
<text x="127.9" y="32.3">1</text>
<text x="135" y="32.3">U3</text>
<text x="144.4" y="32.3">2</text>
<text x="153.8" y="30.2">L2</text>
<text x="31.5" y="36.7">C2</text>
<text x="31.5" y="39">104</text>
<text x="40.7" y="36.9">D22</text>
<text x="84" y="36.9">R49</text>
<text x="84" y="39.3">100K</text>
<text x="101.9" y="36.9">DIODE</text>
<text x="113.8" y="39">C28</text>
<text x="113.8" y="41.4">220u/35V</text>
<text x="125.6" y="39">C29</text>
<text x="125.6" y="41.4">104</text>
<text x="132.7" y="36.9">LM2576-5</text>
<text x="132.7" y="39.3">3</text>
<text x="139.7" y="39.3">5</text>
<text x="144.4" y="36.9">4</text>
<text x="149.1" y="36.7">D7</text>
<text x="149.1" y="39">DIODE</text>
<text x="163.2" y="36.7">C30</text>
<text x="163.2" y="39">1000u/10V</text>
<text x="175" y="36.7">C31</text>
<text x="175" y="39">104</text>
<text x="229" y="40.9">R7</text>
<text x="238.4" y="41.7">3</text>
<text x="39.3" y="46.3">R41</text>
<text x="40.7" y="44">DIODE</text>
<text x="78.6" y="46.1">C3</text>
<text x="229" y="44.7">1.5K</text>
<text x="238.4" y="46.3">2</text>
<text x="250.2" y="44">1</text>
<text x="254.9" y="43.3">R9</text>
<text x="254.9" y="47">0R</text>
<text x="39.3" y="48.7">100K</text>
<text x="78.6" y="48.4">103</text>
<text x="84" y="48.7">R50</text>
<text x="84" y="51.1">100K</text>
<text x="101.9" y="53.4">D8</text>
<text x="113.8" y="48.4">C32</text>
<text x="113.8" y="50.8">220u/35V</text>
<text x="125.6" y="48.4">C33</text>
<text x="125.6" y="50.8">104</text>
<text x="217.3" y="52.7">R10</text>
<text x="229" y="52.7">R11</text>
<text x="240.5" y="51.2">393</text>
<text x="39.3" y="55.7">R42</text>
<text x="39.3" y="58.1">100K</text>
<text x="217.3" y="56.4">330R</text>
<text x="229" y="56.4">330R</text>
<text x="76.9" y="65.1">R45</text>
<text x="85.6" y="60.2">D4</text>
<text x="85.6" y="62.5">BYV26G</text>
<text x="101.9" y="60.5">DIODE</text>
<text x="101.9" y="65.1">D9</text>
<text x="113.8" y="62.5">C34</text>
<text x="113.8" y="64.9">220u/35V</text>
<text x="125.6" y="62.5">C35</text>
<text x="125.6" y="64.9">104</text>
<text x="229" y="64.4">R12</text>
<text x="238.4" y="60.5">5</text>
<text x="238.4" y="65.1">6</text>
<text x="250.2" y="62.8">7</text>
<text x="39.3" y="67.5">R43</text>
<text x="39.3" y="69.8">100K</text>
<text x="57.4" y="67.5">7</text>
<text x="57.4" y="69.8">6</text>
<text x="66.8" y="71.5">R47</text>
<text x="76.9" y="67.5">10K</text>
<text x="86.8" y="71.9">Q1</text>
<text x="229" y="68.2">1.5K</text>
<text x="240.5" y="70">393</text>
<text x="57.4" y="74.5">4</text>
<text x="57.4" y="72.2">5</text>
<text x="66.8" y="75.2">36R</text>
<text x="86.8" y="74.3">K1317</text>
<text x="101.9" y="72.2">DIODE</text>
<text x="101.9" y="74.5">D10</text>
<text x="113.8" y="76.1">R51</text>
<text x="57.4" y="83.9">3</text>
<text x="75.9" y="83.7">1N4746</text>
<text x="78.3" y="81.3">D5</text>
<text x="101.9" y="81.5">DIODE</text>
<text x="113.8" y="83.7">C36</text>
<text x="113.8" y="79.9">10K</text>
<text x="124" y="81.5">R52</text>
<text x="124" y="83.9">820R</text>
<text x="135" y="83.7">C37</text>
<text x="238.4" y="83.9">3</text>
<text x="57.4" y="88.6">1</text>
<text x="57.4" y="86.3">2</text>
<text x="84" y="88.6">R48</text>
<text x="113.8" y="86">1u/100V</text>
<text x="135" y="86">104</text>
<text x="238.4" y="88.6">2</text>
<text x="250.2" y="86.3">1</text>
<text x="45.6" y="90.3">R46</text>
<text x="45.6" y="94">9.1K</text>
<text x="84" y="90.9">0.27R</text>
<text x="101.9" y="90.9">D11</text>
<text x="217.3" y="94.9">R3</text>
<text x="229" y="94.9">R4</text>
<text x="240.5" y="93.6">393</text>
<text x="101.9" y="98">DIODE</text>
<text x="113.8" y="100.1">C38</text>
<text x="125.6" y="100.1">C39</text>
<text x="135" y="97.8">D20</text>
<text x="135" y="100.1">DIODE</text>
<text x="151.5" y="100.3">J2</text>
<text x="217.3" y="98.7">330R</text>
<text x="229" y="98.7">330R</text>
<text x="55.7" y="105.1">R44</text>
<text x="55.7" y="107.4">51K</text>
<text x="66.8" y="104.8">C26</text>
<text x="66.8" y="107.2">56u/50V</text>
<text x="80.9" y="104.8">C27</text>
<text x="80.9" y="107.2">56u/50V</text>
<text x="113.8" y="102.5">220u/35V</text>
<text x="125.6" y="102.5">104</text>
<text x="238.4" y="102.7">5</text>
<text x="238.4" y="107.4">6</text>
<text x="250.2" y="105.1">7</text>
<text x="69.2" y="111.4">R56</text>
<text x="80.7" y="109.7">D3</text>
<text x="101.9" y="112.1">D18</text>
<text x="240.5" y="112.4">393</text>
<text x="69.2" y="114.9">27R</text>
<text x="80.7" y="116.8">DIODE</text>
<text x="101.9" y="118.9">DIODE</text>
<text x="139.4" y="114.5">D12</text>
<text x="163.2" y="116.1">R55</text>
<text x="163.2" y="119.6">1.5K</text>
<text x="113.8" y="125.5">220u/25V</text>
<text x="116.2" y="123.4">C53</text>
<text x="125.6" y="121">C54</text>
<text x="125.6" y="123.1">104</text>
<text x="139.4" y="121.3">DIODE</text>
<text x="142.1" y="125.7">C41</text>
<text x="163.2" y="123.4">C42</text>
<text x="163.2" y="125.5">104</text>
<text x="174.8" y="125.7">D13</text>
<text x="184.4" y="123.4">C43</text>
<text x="184.4" y="125.5">100u/25V</text>
<text x="196.1" y="123.4">C44</text>
<text x="196.1" y="125.5">104</text>
<text x="142.1" y="127.9">100u/25V</text>
<text x="172.4" y="127.9">1N4734</text>
<text x="238.4" y="128.5">3</text>
<text x="250.2" y="130.9">1</text>
<text x="29.1" y="137.9">Q2</text>
<text x="62.1" y="135.6">JP?</text>
<text x="101.9" y="135.6">D19</text>
<text x="113.8" y="134.9">220u/25V</text>
<text x="116.2" y="132.8">C55</text>
<text x="125.6" y="132.8">C56</text>
<text x="125.6" y="134.9">104</text>
<text x="139.4" y="133.2">D14</text>
<text x="163.2" y="134.9">R57</text>
<text x="238.4" y="133.2">2</text>
<text x="29.1" y="140.3">2N4403</text>
<text x="101.9" y="142.4">DIODE</text>
<text x="139.4" y="140.1">DIODE</text>
<text x="163.2" y="142.2">C46</text>
<text x="163.2" y="138.4">1.5K</text>
<text x="184.4" y="142.2">C47</text>
<text x="196.1" y="142.2">C48</text>
<text x="217.3" y="139.5">R5</text>
<text x="217.3" y="143.4">330R</text>
<text x="229" y="139.5">R6</text>
<text x="229" y="143.4">330R</text>
<text x="240.5" y="138.2">393</text>
<text x="142.1" y="144.5">C45</text>
<text x="142.1" y="146.7">100u/25V</text>
<text x="163.2" y="144.3">104</text>
<text x="172.4" y="146.7">1N4734</text>
<text x="174.8" y="144.5">D15</text>
<text x="184.4" y="144.3">100u/25V</text>
<text x="196.1" y="144.3">104</text>
<text x="238.4" y="147.3">5</text>
<text x="250.2" y="149.7">7</text>
<text x="24.5" y="151.3">R37</text>
<text x="24.5" y="155">10K</text>
<text x="139.4" y="154.4">D16</text>
<text x="238.4" y="152">6</text>
<text x="36" y="156.5">D21</text>
<text x="36" y="158.8">3.6V</text>
<text x="139.4" y="161.2">DIODE</text>
<text x="163.2" y="156.1">R59</text>
<text x="163.2" y="159.5">1.5K</text>
<text x="240.5" y="157">393</text>
<text x="142.1" y="165.6">C49</text>
<text x="142.1" y="167.7">100u/25V</text>
<text x="163.2" y="163.3">C50</text>
<text x="163.2" y="165.5">104</text>
<text x="172.4" y="167.7">1N4734</text>
<text x="174.8" y="165.6">D17</text>
<text x="184.4" y="163.3">C51</text>
<text x="184.4" y="165.5">100u/25V</text>
<text x="196.1" y="163.3">C52</text>
<text x="196.1" y="165.5">104</text>
<text x="34.5" y="168.5">R36</text>
<text x="34.5" y="170.8">330R</text>
<text x="59.8" y="170.1">R21</text>
<text x="59.8" y="173.8">330R</text>
<text x="116.8" y="168.5">39R</text>
<text x="64.2" y="176.2">PC8</text>
<text x="111" y="175.3">K1</text>
<text x="92.6" y="180">D23</text>
<text x="92.6" y="182.3">DIODE</text>
<text x="116.8" y="180.2">39R</text>
<text x="64.2" y="186.5">2532</text>
<text x="266.7" y="192">李和明</text>
<text x="266.7" y="189.6">1/2</text>
</g>
<g font-size="2.1" fill="#800000">
<text x="25.1" y="33.5">P</text>
<text x="175.4" y="33.5">+5V</text>
<text x="24.9" y="40.5">N</text>
<text x="262.9" y="41.7">OC</text>
<text x="220.4" y="42.8">+5V</text>
<text x="126.1" y="56.9">+15V</text>
<text x="211.2" y="54.5">1</text>
<text x="126.1" y="68.7">-15V</text>
<text x="135.5" y="78.1">Us</text>
<text x="57.8" y="92.1">+15V</text>
<text x="147.2" y="94.5">+24V</text>
<text x="211.2" y="96.9">2</text>
<text x="147.2" y="106.2">24G</text>
<text x="126.1" y="115.6">V+</text>
<text x="149.6" y="114.5">UU+</text>
<text x="126.1" y="127.4">E2,4,6,7</text>
<text x="196.6" y="129.7">UU-</text>
<text x="149.6" y="133.2">UV+</text>
<text x="20.5" y="140.3">+5V</text>
<text x="43.8" y="143.8">VCC</text>
<text x="50.1" y="139.1">+24V</text>
<text x="52.9" y="143.8">Iv</text>
<text x="81.4" y="139.1">24G</text>
<text x="81.4" y="143.8">Iw</text>
<text x="126.1" y="139.1">V-</text>
<text x="211.2" y="141.5">3</text>
<text x="50.1" y="148.5">+15V</text>
<text x="51.7" y="146.1">OC</text>
<text x="81.4" y="146.1">+5V</text>
<text x="81.4" y="148.5">-15V</text>
<text x="196.6" y="148.5">UV-</text>
<text x="81.4" y="150.9">Us</text>
<text x="81.4" y="155.5">G7'</text>
<text x="149.4" y="154.4">UW+</text>
<text x="51.7" y="160.3">G3'</text>
<text x="51.7" y="157.9">G5'</text>
<text x="81.4" y="157.9">G6'</text>
<text x="81.4" y="160.3">G4'</text>
<text x="108.6" y="159.1">P</text>
<text x="51.7" y="162.6">G1'</text>
<text x="81.4" y="162.6">G2'</text>
<text x="88.2" y="166.1">+24V</text>
<text x="196.6" y="169.6">UW-</text>
<text x="72.2" y="175.5">24G</text>
<text x="51.1" y="183.7">+5V</text>
<text x="108.2" y="189.6">P1</text>
</g>
<g font-size="2.1" fill="#a1006a">
<text x="267.1" y="45.1">8</text>
<text x="260.3" y="59.3">+5V</text>
<text x="269.5" y="59.3">6</text>
<text x="269.5" y="63.9">7</text>
<text x="209.8" y="74.5">5</text>
<text x="219.2" y="81.5">4</text>
<text x="196.6" y="118">E1</text>
<text x="196.6" y="136.8">E1</text>
<text x="196.6" y="157.9">E1</text>
</g>
</svg>
